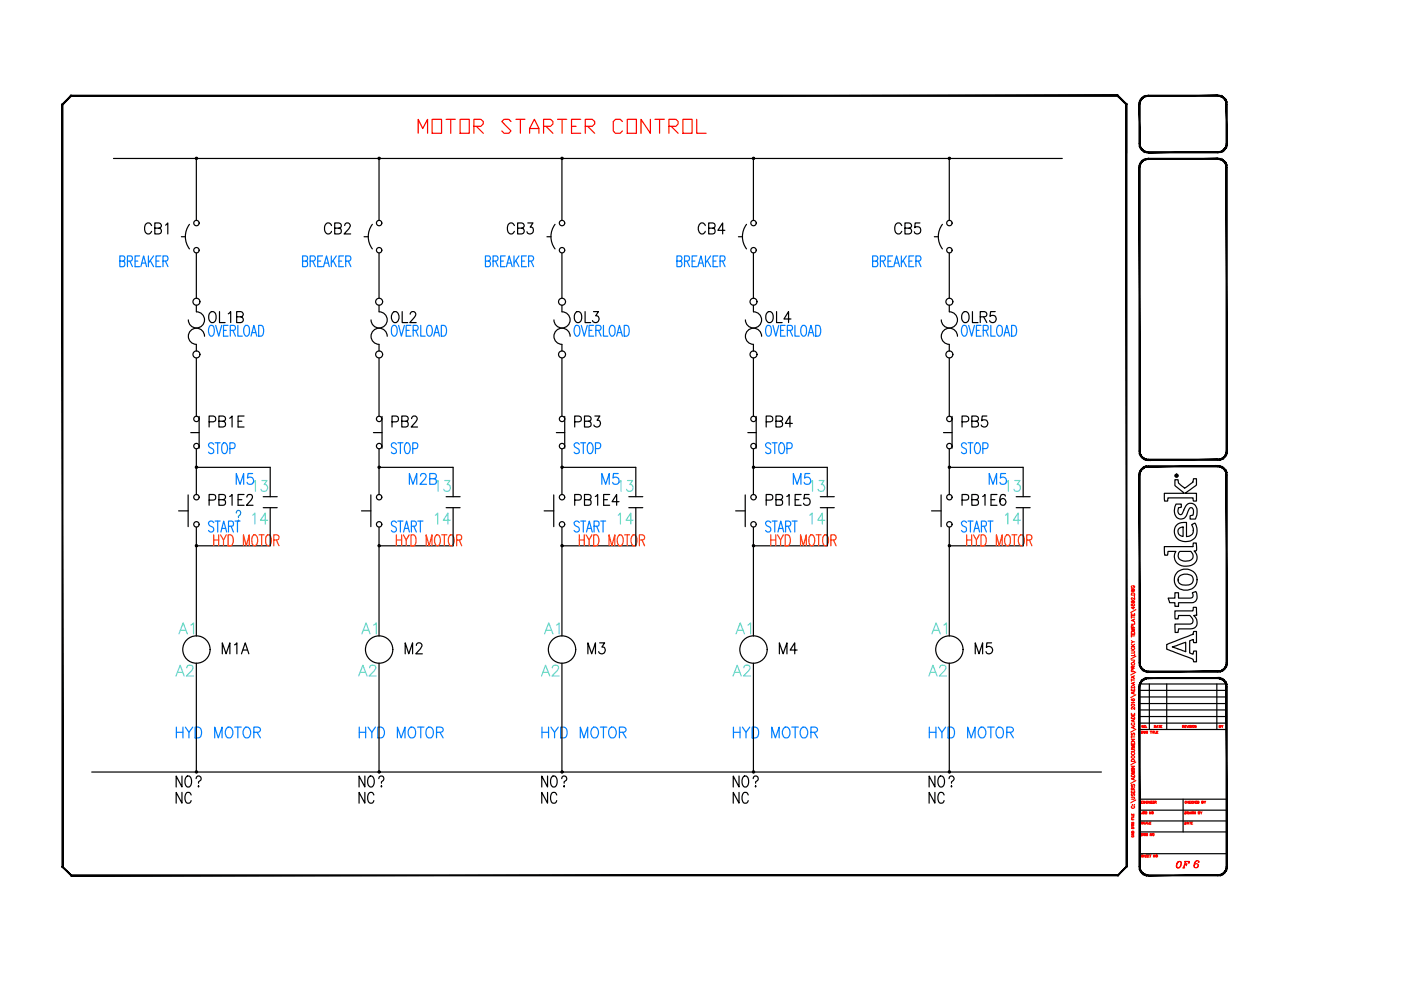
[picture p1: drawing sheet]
<svg xmlns="http://www.w3.org/2000/svg" width="297mm" height="210mm" viewBox="0 0 297 210" stroke-linecap="round" stroke-linejoin="round" font-family="sans-serif">
<!-- layer: TITLE -->
<g fill="#000" stroke="#000" stroke-width=".21">
<path d="M241.5 30.5h.2l-.1 .5zM241.7 30.5l-.1 .5 .2-.1zM241.6 31l.2-.1v.5zM241.8 30.9v.5l.1-.1zM241.8 31.4l.1-.1 .2 .5zM241.9 31.3l.2 .5 .1-.1zM242.1 31.8l.1-.1 .3 .5zM242.2 31.7l.3 .5 .1-.3zM242.6 31.9l.4 .4-.5-.1zM242.6 31.9l.4 .4v-.2zM243 32.1l.5 .3-.5-.1zM243 32.1l.5 .3v-.2z"/>
<path d="M241.5 22.1l.2 8.4v-8.4zM241.5 22.1l.2 8.4h-.2z"/>
<path d="M241.5 35.5l.2 60.2v-60.2zM241.5 35.5l.2 60.2h-.2z"/>
<path d="M243 20.3l.5-.1v.2zM243 20.3v.2l.5-.1zM242.5 20.4l.5-.1v.2zM242.5 20.4l.1 .2 .4-.1zM242.1 20.8l.4-.4 .1 .2zM242.1 20.8l.1 .1 .4-.3zM242.1 20.8l.1 .1-.4 .3zM241.8 21.2l.1 .1 .3-.4zM241.8 21.2l.1 .1-.3 .3zM241.6 21.6l.2 .1 .1-.4zM241.6 21.6l.2 .1-.3 .4zM241.8 21.7l-.3 .4h.2z"/>
<path d="M243 33.6h.5v.2zM243 33.6v.3l.5-.1zM242.5 33.8l.5-.2v.3zM242.5 33.8l.1 .2 .4-.1zM242.1 34.1l.4-.3 .1 .2zM242.1 34.1l.1 .2 .4-.3zM242.1 34.1l.1 .2-.4 .2zM241.8 34.5l.1 .2 .3-.4zM241.8 34.5l.1 .2-.3 .3zM241.6 35l.2 .1 .1-.4zM241.6 35l.2 .1-.3 .4zM241.8 35.1l-.3 .4h.2z"/>
<path d="M258.2 32.2l.5 .1-.5 .1zM258.2 32.2l.5 .1v-.2zM258.7 32.1l.5 .1-.5 .1zM258.7 32.1l.5 .1-.1-.3zM259.1 31.9l.5-.1-.4 .4zM259.1 31.9l.5-.1-.2-.1zM259.4 31.7l.5-.3-.3 .4zM259.7 31.3l-.3 .4 .5-.3zM259.7 31.3l.4-.3-.2 .4zM259.9 30.9l-.2 .4 .4-.3zM260.2 30.5l-.1 .5-.2-.1zM259.9 30.5v.4l.3-.4z"/>
<path d="M243.5 33.8h14.7v-.2zM243.5 33.6h14.7l-14.7 .2z"/>
<path d="M243.5 32.4h14.7v-.2zM243.5 32.2h14.7l-14.7 .2z"/>
<path d="M243.5 20.4h14.7v-.2zM243.5 20.2h14.7l-14.7 .2z"/>
<path d="M260.1 21.6l.1 .5h-.3zM259.9 21.7v.4l.2-.5zM259.9 21.2l.2 .4-.2 .1zM259.7 21.3l.2 .4v-.5zM259.6 20.8l.3 .4-.2 .1zM259.4 20.9l.3 .4-.1-.5zM259.2 20.4l.4 .4-.2 .1zM259.2 20.4l-.1 .2 .3 .3zM258.7 20.3l.5 .1-.1 .2zM258.7 20.3v.2l.4 .1zM258.2 20.2l.5 .1v.2zM258.2 20.2v.2l.5 .1z"/>
<path d="M260.1 35l.1 .5h-.3zM259.9 35.1v.4l.2-.5zM259.9 34.5l.2 .5-.2 .1zM259.7 34.7l.2 .4v-.6zM259.6 34.1l.3 .4-.2 .2zM259.4 34.3l.3 .4-.1-.6zM259.2 33.8l.4 .3-.2 .2zM259.2 33.8l-.1 .2 .3 .3zM258.7 33.6l.5 .2-.1 .2zM258.7 33.6v.3l.4 .1zM258.2 33.6h.5v.3zM258.2 33.6v.2l.5 .1z"/>
<path d="M259.9 22.1l.3 8.4v-8.4zM259.9 22.1l.3 8.4h-.3z"/>
<path d="M259.9 35.5l.3 60.2v-60.2zM259.9 35.5l.3 60.2h-.3z"/>
<path d="M241.5 95.7h.2l-.1 .5zM241.7 95.7l-.1 .5 .2-.1zM241.6 96.2l.2-.1v.5zM241.8 96.1v.5l.1-.1zM241.8 96.6l.1-.1 .2 .5zM241.9 96.5l.2 .5 .1-.1zM242.1 97l.1-.1 .3 .5zM242.2 96.9l.3 .5 .1-.3zM242.6 97.1l.4 .4-.5-.1zM242.6 97.1l.4 .4v-.2zM243 97.3l.5 .3-.5-.1zM243 97.3l.5 .3v-.2z"/>
<path d="M243 98.8l.5-.1v.3zM243 98.8v.2h.5zM242.5 99l.5-.2v.2zM242.5 99l.1 .2 .4-.2zM242.1 99.3l.4-.3 .1 .2zM242.1 99.3l.1 .2 .4-.3zM242.1 99.3l.1 .2-.4 .2zM241.8 99.7l.1 .2 .3-.4zM241.8 99.7l.1 .2-.3 .3zM241.6 100.2l.2 .1 .1-.4zM241.6 100.2l.2 .1-.3 .4zM241.8 100.3l-.3 .4h.2z"/>
<path d="M243.5 98.7v.3l14.7-.3zM243.5 99l14.7-.3v.3z"/>
<path d="M243.5 97.4v.2l14.7-.2zM243.5 97.6l14.7-.2v.2z"/>
<path d="M258.2 97.4l.5 .1-.5 .1zM258.2 97.4l.5 .1v-.2zM258.7 97.3l.5 .1-.5 .1zM258.7 97.3l.5 .1-.1-.3zM259.1 97.1l.5-.1-.4 .4zM259.1 97.1l.5-.1-.2-.1zM259.4 96.9l.5-.3-.3 .4zM259.7 96.5l-.3 .4 .5-.3zM259.7 96.5l.4-.3-.2 .4zM259.9 96.1l-.2 .4 .4-.3zM260.2 95.7l-.1 .5-.2-.1zM259.9 95.7v.4l.3-.4z"/>
<path d="M241.5 100.7l.2 39.8v-39.8zM241.5 100.7l.2 39.8h-.2z"/>
<path d="M260.1 100.2l.1 .5h-.3zM259.9 100.3v.4l.2-.5zM259.9 99.7l.2 .5-.2 .1zM259.7 99.9l.2 .4v-.6zM259.6 99.3l.3 .4-.2 .2zM259.6 99.3l-.2 .2 .3 .4zM259.2 99l.4 .3-.2 .2zM259.2 99l-.1 .2 .3 .3zM258.7 98.8l.5 .2-.1 .2zM258.7 98.8v.2l.4 .2zM258.2 98.7l.5 .1v.2zM258.2 98.7v.3h.5z"/>
<path d="M259.9 100.7l.3 39.8v-39.8zM259.9 100.7l.3 39.8h-.3z"/>
<path d="M241.5 140.5h.2l-.1 .5zM241.7 140.5l-.1 .5h.2zM241.6 141h.2v.5zM241.8 141v.5l.1-.1zM241.8 141.5l.1-.1 .2 .5zM241.9 141.4l.2 .5 .1-.1zM242.1 141.9l.1-.1 .3 .4zM242.2 141.8l.3 .4 .1-.1zM242.6 142.1l.4 .3-.5-.2zM242.6 142.1l.4 .3v-.2zM243 142.2l.5 .3-.5-.1zM243 142.2l.5 .3v-.2z"/>
<path d="M241.5 145.6l.2 38.2v-38.2zM241.5 145.6l.2 38.2h-.2z"/>
<path d="M243 143.7h.5v.2zM243 143.7v.3l.5-.1zM242.5 143.9l.5-.2v.3zM242.5 143.9l.1 .2 .4-.1zM242.1 144.2l.4-.3 .1 .2zM242.1 144.2l.1 .2 .4-.3zM242.1 144.2l.1 .2-.4 .2zM241.8 144.6l.1 .2 .3-.4zM241.8 144.6l.1 .2-.3 .3zM241.6 145.1l.2 .1 .1-.4zM241.6 145.1l.2 .1-.3 .4zM241.8 145.2l-.3 .4h.2z"/>
<path d="M243.5 143.7v.2l14.7-.2zM243.5 143.9l14.7-.2v.2z"/>
<path d="M243.5 142.3v.2l14.7-.2zM243.5 142.5l14.7-.2v.2z"/>
<path d="M258.2 142.3l.5 .1-.5 .1zM258.2 142.3l.5 .1v-.2zM258.7 142.2h.5l-.5 .2zM258.7 142.2h.5l-.1-.1zM259.1 142.1l.5-.2-.4 .3zM259.1 142.1l.5-.2-.2-.1zM259.4 141.8l.5-.3-.3 .4zM259.7 141.4l-.3 .4 .5-.3zM259.7 141.4l.4-.4-.2 .5zM259.9 141l-.2 .4 .4-.4zM260.2 140.5l-.1 .5h-.2zM259.9 140.5v.5l.3-.5z"/>
<path d="M260.1 145.1l.1 .5h-.3zM259.9 145.2v.4l.2-.5zM259.9 144.6l.2 .5-.2 .1zM259.7 144.8l.2 .4v-.6zM259.6 144.2l.3 .4-.2 .2zM259.6 144.2l-.2 .2 .3 .4zM259.2 143.9l.4 .3-.2 .2zM259.2 143.9l-.1 .2 .3 .3zM258.7 143.7l.5 .2-.1 .2zM258.7 143.7v.3l.4 .1zM258.2 143.7h.5v.3zM258.2 143.7v.2l.5 .1z"/>
<path d="M259.9 145.6l.3 38.2v-38.2zM259.9 145.6l.3 38.2h-.3z"/>
<path d="M238.7 22.2v161.5l.2 .1zM238.7 22.2l.2-.1v161.7zM237 20.4l1.7 1.8 .2-.1zM237 20.2l1.9 1.9-1.9-1.7zM15.1 20.4h221.9v-.2zM15 20.2h222l-221.9 .2zM15 20.2l-1.7 2 1.8-1.8zM15 20.2l-1.7 2-.2-.1zM13.1 22.1l.2 161.6v-161.5zM13.1 22.1l.2 161.6-.2 .1zM13.1 183.8l2 1.7-1.8-1.8zM13.1 183.8l2 1.7-.1 .2zM15.1 185.5l-.1 .2 222-.2zM15 185.7l222-.2v.2zM237 185.5v.2l1.7-2zM238.7 183.7l.2 .1-1.9 1.9z"/>
<path d="M241.5 183.8h.2l-.1 .5zM241.7 183.8l-.1 .5 .2-.1zM241.6 184.3l.2-.1v.5zM241.8 184.2v.5l.1-.1zM241.8 184.7l.1-.1 .2 .6zM241.9 184.6l.2 .6 .1-.2zM242.1 185.2l.1-.2 .3 .4zM242.2 185l.3 .4 .1-.2zM242.6 185.2l.4 .5-.5-.3zM242.6 185.2l.4 .5v-.3zM243 185.4l.5 .3h-.5zM243 185.4l.5 .3v-.2z"/>
<path d="M243.5 185.5v.2l14.7-.2zM243.5 185.7l14.7-.2v.2z"/>
<path d="M258.2 185.5l.5 .2h-.5zM258.2 185.5l.5 .2v-.3zM258.7 185.4h.5l-.5 .3zM258.7 185.4h.5l-.1-.2zM259.1 185.2h.5l-.4 .2zM259.1 185.2h.5l-.2-.2zM259.4 185l.5-.3-.3 .5zM259.7 184.6l-.3 .4 .5-.3zM259.7 184.6l.4-.3-.2 .4zM259.9 184.2l-.2 .4 .4-.3zM260.2 183.8l-.1 .5-.2-.1zM259.9 183.8v.4l.3-.4z"/>
</g>
<g fill="none" stroke="#000" stroke-width=".25">
<path d="M238.9 22.1v10.4M241.6 154.7h18.5M241.6 145h18.5M241.6 146.4h18.5M241.6 147.8h18.5M241.6 149.2h18.5M241.6 150.5h18.5M241.6 151.9h18.5M241.6 153.3h18.5M243.7 145v9.7M247.4 145v9.7M258 145v9.7"/>
<path d="M238.9 169.5v14.3M241.6 169.4h18.5M241.6 171.8h18.5M241.6 174.1h18.5M241.6 176.4h18.5M250.8 169.4v7M241.6 181h18.5"/>
</g>
<g fill="none" stroke="#f00" stroke-width=".25">
<path d="M239.9 139.9l.6 .1v.2l-.2 .1M239.9 138h.4l.3 .2-.1 .2-.6 .1M239.9 135.8l.3 .3-.3 .2M239.9 134.1v.4h.7v-.4M239.9 130.1v.4h.7v-.4M239.9 128.1v.3h.3a.24 .24 0 0 1 0-.3 .24 .24 0 0 1 .3 0 .24 .24 0 0 1-.1 .4M239.9 124.8l.7 .2-.7 .2 .7 .1-.7 .2M239.9 130.6v.5M239.9 134.6v.5M239.9 137.1h.7M239.9 136.6l.4 .5M239.9 134.8h.7"/>
<path d="M239.9 130.8h.7M240 125.8h.5l.1 .4h-.7zM240 137.2a.26 .26 0 0 0-.1 .3 .26 .26 0 0 0 .2 .2h.2a.26 .26 0 0 0 .3-.2 .26 .26 0 0 0-.2-.3M240 124.2a.26 .26 0 0 0-.1 .3 .26 .26 0 0 0 .2 .2h.2a.25 .25 0 0 0 .3-.3 .25 .25 0 0 0-.3-.2v.2M240.1 127.4a.23 .23 0 0 1 .2 .3 .23 .23 0 0 1-.3 .1l-.1-.2a.31 .31 0 0 1 .4-.2 .31 .31 0 0 1 .2 .4M240.2 133v-.3l-.3-.1v.4h.7M240.2 130.2v.3M240.2 134.2v.3M240.2 136.1h.4M240.3 128.6v.5l-.4-.3h.7M240.3 131.4v.3M240.5 126.4v.1"/>
<path d="M240.6 138.6v.4h-.7M240.6 133.3h-.7l.7 .3-.7 .2h.7M240.6 132v.4h-.7M240.6 131.3l-.7 .3 .7 .2M240.6 126.7v.5l-.6-.5-.1 .3 .1 .1M240.6 136.6l-.4 .3M240.8 139.1l-1.1 .6M240.8 129.3l-1.1 .6M239.9 158.9h.6l.1 .2-.1 .2h-.6M239.9 157.4v.4h.7v-.4M239.9 156.7h.7l-.7 .5h.7M239.9 151.2v.5h.7v-.5"/>
<path d="M239.9 146v.5h.7v-.5M239.9 156.2h.7M239.9 144v.4M239.9 156v.5M239.9 144.2h.7M240 155.4v.5l.3-.5 .3 .2-.1 .3M240 152a.37 .37 0 0 1 .4-.1 .37 .37 0 0 1 .2 .4h-.7zM240 148.2h-.1a.29 .29 0 0 0 .3 .4 .29 .29 0 0 0 .3-.4h-.3v.3l.1 .1M240 145.4a.37 .37 0 0 1 .4 0 .37 .37 0 0 1 .2 .4h-.7zM240 159.5a.26 .26 0 0 0-.1 .3 .26 .26 0 0 0 .2 .2h.2a.26 .26 0 0 0 .3-.2 .26 .26 0 0 0-.2-.3M240 153.3a.26 .26 0 0 0-.1 .3 .26 .26 0 0 0 .2 .2h.2a.26 .26 0 0 0 .3-.2 .26 .26 0 0 0-.2-.3M240.2 142.4v-.4h-.3v.4h.7"/>
<path d="M240.2 141.7v-.4h-.3v.4h.7M240.2 146.2v.3M240.2 151.4v.3M240.2 157.6v.2M240.3 143.4v.3M240.3 144.7v.4M240.3 146.8v.3M240.3 152.6v.4M240.3 154.1v.3M240.6 158.1h-.7l.7 .3-.7 .2h.7M240.6 154l-.7 .2 .7 .3M240.6 152.6l-.7 .2 .7 .3"/>
<path d="M240.6 150v.4l-.5-.4h-.2v.3l.1 .1M240.6 149h-.7l.1 .1M240.6 146.7l-.7 .2 .7 .3M240.6 144.6l-.7 .3 .7 .2M240.6 143.3l-.7 .3 .7 .2M240.6 141.2l-.4 .3M240.8 154.6l-1.1 .6M240.8 147.3l-1.1 .6M240.8 142.5l-1.1 .6M242 155.1h.3l-.1 .4h-.2zM242.4 153.8v.4l-.3-.4v.4M242.5 155.1l.1 .4 .1-.4 .1 .4 .1-.4"/>
<path d="M243.1 154.2h.1M243.3 155.1a.17 .17 0 0 0-.3 0 .17 .17 0 0 0 0 .3 .17 .17 0 0 0 .3-.1h-.1M243.9 155.1h.3M244 155.1v.4M244.3 155.1v.4M244.4 155.1h.3M244.6 155.1v.4M244.7 153.8a.22 .22 0 0 1 .3 .2 .22 .22 0 0 1-.3 .2zM244.8 155.1v.4h.3M245.2 154.2l.2-.4 .1 .4M245.2 155.3h.2M245.3 154.1h.2"/>
<path d="M245.5 155.1h-.3v.4h.3M245.7 153.8h.3M245.8 153.8v.4M246.1 154h.1M246.4 153.8h-.3v.4h.3M250.7 154h.3v-.2h-.3v.4M250.8 154l.2 .2M251.2 154h.1M251.4 153.8h-.2v.4h.2M251.6 153.8l.2 .4 .1-.4M252 153.8v.4M252.5 153.9h-.3l.3 .2-.1 .1h-.2"/>
<path d="M252.6 153.8v.4M253.6 153.8v.4l-.3-.4v.4M239.9 169h.6l.1 .2-.1 .2h-.6M239.9 167.7v.4h.7v-.4M239.9 162.5h.7l-.7 .4h.7M239.9 163.2h.7M239.9 175.5l.4-.1 .1 .3h-.5zM239.9 174.8l.5 .1-.5 .1 .5 .1-.5 .1M239.9 173.5v.3h.5M239.9 172.6v.2h.5v-.2M239.9 173.4h.5M240 176.3h.3l.1 .3h-.5z"/>
<path d="M240 168.3v.4l.3-.4 .3 .1-.1 .3M240 166.3v.5l.3-.5 .2 .1v.4M240 164.2h.5l.1 .5h-.7zM240 161.1a.37 .37 0 0 1 .4-.1 .37 .37 0 0 1 .2 .4h-.7zM240 177.2l-.1 .2 .2 .1 .3-.1-.1-.2M240 174.4h-.1l.1 .3 .4-.1-.1-.2h-.1M240 170.9a.26 .26 0 0 0-.1 .3 .26 .26 0 0 0 .2 .2 .3 .3 0 0 0 .4-.1 .3 .3 0 0 0 0-.4h-.1M240.1 170.6h.1M240.1 172.7v.1M240.1 173.6v.2M240.2 167.5v-.4l-.3-.1v.5h.7M240.2 167.8v.3"/>
<path d="M240.2 176.7v.2M240.3 165v.3M240.4 176.7l-.5 .2 .5 .1M240.4 173v.2h-.5M240.5 170.6h.1M240.6 164.8l-.7 .3 .7 .3M240.6 163.4h-.7l.7 .3-.7 .2h.7M240.6 167l-.4 .2M240.8 169.6l-1.1 .6M240.8 165.5l-1.1 .6M240.8 161.6l-1.1 .6M242 176.7l.3 .1-.1 .4h-.2z"/>
<path d="M242 170.1h.2M242.2 172.1v.4l-.2-.1M242.3 169.9h-.3v.4h.3M242.3 174.3h-.3l.3 .2-.1 .2h-.2M242.5 176.7l.1 .5 .1-.5 .1 .5 .1-.5M242.7 169.9v.4l-.3-.4v.4M242.8 174.4a.18 .18 0 0 0-.3 0 .18 .18 0 0 0 0 .2 .18 .18 0 0 0 .3 0M242.8 172.3h.3v-.1l-.3-.1v.5l.3-.1-.1-.2M242.9 174.7l.2-.4 .2 .4M243 174.6h.2M243.2 170l-.2-.1-.1 .1 .1 .3h.2l-.1-.1M243.3 176.8a.18 .18 0 0 0-.2 0 .18 .18 0 0 0 0 .3 .18 .18 0 0 0 .2 0l-.1-.1"/>
<path d="M243.3 169.9v.4M243.4 174.3v.4h.2M243.8 174.5h.1M243.9 169.9v.4l-.3-.4v.4M244 172.1v.5l-.3-.5v.5M244 174.3h-.2v.4h.2M244 170.1h.2M244.2 176.7v.5l-.3-.5v.5M244.3 169.9h-.3v.4h.3M244.4 170.1h.2M244.7 169.9h-.3v.4h.3M244.9 170.1l.3-.1-.3-.1v.4"/>
<path d="M245 170.1l.2 .2M251.2 172.1l.3 .1-.1 .4h-.2zM251.2 174.3l.3 .1-.1 .3h-.2zM251.6 170l-.3-.1-.1 .1 .1 .3 .3-.1M251.7 172.3h.3v-.1l-.3-.1v.5M251.7 174.7l.2-.4 .1 .4M251.7 169.9v.4M251.7 170.1h.3M251.8 174.6h.2M251.9 172.3l.1 .3M252 169.9v.4M252.2 172.6l.1-.5 .2 .5"/>
<path d="M252.2 170.1h.2M252.2 174.3h.3M252.2 172.4h.2M252.3 174.3v.4M252.4 169.9h-.2v.4h.2M252.6 174.5h.1M252.6 172.1l.1 .5 .2-.5 .1 .5 .1-.5M252.9 174.3h-.3v.4h.3M252.9 170l-.2-.1-.1 .1 .1 .3 .2-.1M253 169.9v.4M253.2 170.1l.2 .2M253.4 169.9l-.4 .3"/>
<path d="M253.5 172.1v.5l-.3-.5v.5M253.5 170.1h.2M253.8 169.9h-.3v.4h.3M253.9 169.9l.3 .1-.1 .3h-.2zM254.1 172.3h.3v-.1l-.3-.1v.5l.3-.1-.1-.2M254.5 172.1l.2 .2 .2-.2M254.7 172.3v.3M254.8 170.1h.3v-.2h-.3v.4h.3l-.1-.2M255.3 169.9l.2 .2 .1-.2M255.5 170.1v.2M242.3 181.3h-.3l.3 .3-.1 .1-.2-.1M242.5 181.3v.4"/>
<path d="M242.5 181.5h.3M242.8 181.3v.4M242.9 181.5h.2M243.2 181.3h-.3v.4h.3M243.3 181.5h.2M243.6 181.3h-.3v.4h.3M243.8 181.3h.3M243.9 181.3v.4M244.9 181.3v.4l-.3-.4v.4"/>
<circle cx="240.2" cy="140.7" r=".31"/>
<circle cx="240.2" cy="149.5" r=".31"/>
<circle cx="242.8" cy="154" r=".21"/>
<circle cx="253" cy="154" r=".2"/>
<circle cx="240.2" cy="160.5" r=".31"/>
<circle cx="242.5" cy="172.3" r=".2"/>
<circle cx="244.4" cy="172.3" r=".21"/>
<circle cx="244.5" cy="176.9" r=".21"/>
<circle cx="245.2" cy="181.5" r=".21"/>
</g>
<!-- layer: 0 -->
<path d="M246.9 115.9h6l.1-.8h.6l.1 1.6-.5 .1a1.8 1.8 0 0 1 .5 2 1.8 1.8 0 0 1-1.7 1.2 2.22 2.22 0 0 1-3-2.4l.3-.7h-1.6l-.2 .8h-.6zM249.1 101.7h.7a2.05 2.05 0 0 0 1.3 1.8l1.8-1.3 .1-.7h.7v1.4l-2.4 1.6 2.4 .1v1.6h-.7v-.6h-5.4l-.1 .6h-.6v-1.6h4.2l-2-1.7zM249.3 106.9h1.2v.7h-.6a.95 .95 0 0 0 .5 1.5l.9-1.5a1.35 1.35 0 0 1 1.7-.8 1.35 1.35 0 0 1 .8 1.7v.7l-.3 .8h-1.2a.51 .51 0 0 1 0-.6 .51 .51 0 0 1 .6-.2 1 1 0 0 0-.5-1.6l-.2 .2-.3 .7a1.5 1.5 0 0 1-1.9 1.5 2.16 2.16 0 0 1-.7-3.1zM249.4 111.4a2.29 2.29 0 0 1 2.2-.6v2.9a1.32 1.32 0 0 0 1.3-.6 1.32 1.32 0 0 0 0-1.4l-.2-.5 .6-.3a2.41 2.41 0 0 1-1.2 3.9 2.41 2.41 0 0 1-3.1-2.6zM250 112l.8-.3v2a1.04 1.04 0 0 1-.9-.5 1.04 1.04 0 0 1 .1-1.2zM250 117l.2-.1h1.7a1 1 0 0 1 1.1 .9 1 1 0 0 1-.9 1.1 1.72 1.72 0 0 1-2.3-1zM247.4 136.6l5.6-2.1 .1-.6h.6v2.4h-.6l-.1-.7-.8 .3v2.6l.8 .2 .1-.7h.6v2.3h-.6l-.1-.5-5.6-2.1zM247.7 126.8h1.4v-1.1h.8v1.1h1.2a2.18 2.18 0 0 0 1.8-.3l-.1-.8 .7-.3a1.44 1.44 0 0 1 .2 1.7 1.44 1.44 0 0 1-1.6 .7h-2.2v.8h-.8v-.8h-1.1zM248.6 137.1l2.8-.9v2zM249.1 129.5h3.8l.1-.7h.6l.1 1.6-.6 .1a1.51 1.51 0 0 1 .7 1.7 1.51 1.51 0 0 1-1.4 1.1h-2.5l-.1 .8h-.7v-1.8h2.8a.83 .83 0 0 0 1-.4 .83 .83 0 0 0-.3-1.1l-.3-.3h-2.4l-.1 .7h-.7zM249.7 121.2a2.44 2.44 0 0 1 3-.1 2.44 2.44 0 0 1 .9 2.8 2.48 2.48 0 0 1-2.7 1.2 2.48 2.48 0 0 1-1.9-2.2 2.19 2.19 0 0 1 .7-1.7zM250 122.2a2.12 2.12 0 0 1 2.9 .2 1.22 1.22 0 0 1-.2 1.3 1.22 1.22 0 0 1-1.3 .4 1.2 1.2 0 0 1-1.4-.5 1.2 1.2 0 0 1 0-1.4z" fill="none" stroke="#000" stroke-width=".25"/>
<!-- layer: LAYER_1 -->
<g fill="none" stroke="#000" stroke-width=".25">
<path d="M249.3 100.8l.3-.1-.2 .2 .2 .1h-.3zM249.4 100.8v.1z"/>
<circle cx="249.4" cy="100.9" r=".29"/>
<circle cx="249.5" cy="100.8" r=".32"/>
</g>
<!-- layer: WIRES -->
<g fill="none" stroke="#000" stroke-width=".25">
<path d="M24.1 33.6h201.1M41.6 33.6v13.2M80.4 33.6v13.2M119.1 33.6v13.2M159.7 33.6v13.2M201.3 33.6v13.2M41.6 53.7v9.5M80.4 53.7v9.5M119.1 53.7v9.5M159.7 53.7v9.5M201.3 53.7v9.5M41.6 75.9v12.4"/>
<path d="M80.4 75.9v12.4M119.1 75.9v12.4M159.7 75.9v12.4M201.3 75.9v12.4M41.6 95.2v9.7M41.6 99.1h15.7M80.4 99.1h15.7M80.4 95.2v9.7M119.1 99.1h15.7M119.1 95.2v9.7M159.7 99.1h15.7M159.7 95.2v9.7"/>
<path d="M201.3 99.1h15.6M201.3 95.2v9.7M41.6 111.8v23.1M57.3 107.6v8.1h-15.7M80.4 111.8v23.1M96.1 107.6v8.1h-15.7M119.1 111.8v23.1M134.8 107.6v8.1h-15.7M159.7 111.8v23.1M175.4 107.6v8.1h-15.7M201.3 111.8v23.1M216.9 107.6v8.1h-15.6"/>
<path d="M41.6 140.6v23.1M80.4 140.6v23.1M119.1 140.6v23.1M159.7 140.6v23.1M201.3 140.6v23.1M19.4 163.7h214.1"/>
</g>
<!-- layer: SYMS -->
<g fill="none" stroke="#000" stroke-width=".25">
<path d="M38.5 50.2h.8M40.2 47.6a4.3 4.3 0 0 0 0 5.2M77.2 50.2h.9M78.9 47.6a4.3 4.3 0 0 0 0 5.2M116 50.2h.8M117.7 47.6a4.3 4.3 0 0 0 0 5.2M156.6 50.2h.8M158.3 47.6a4.3 4.3 0 0 0 0 5.2M198.1 50.2h.8M199.8 47.6a4.3 4.3 0 0 0 0 5.2M41.6 73.1v1.4M41.6 66.1a1.71 1.71 0 0 1 1.8 1.7 1.71 1.71 0 0 1-1.8 1.7 1.71 1.71 0 0 1-1.7-1.7"/>
<path d="M43.4 71.3a1.71 1.71 0 0 0-1.8-1.7 1.71 1.71 0 0 0-1.7 1.7 1.71 1.71 0 0 0 1.7 1.7M80.4 73.1v1.4M80.4 66.1a1.71 1.71 0 0 1 1.7 1.7 1.71 1.71 0 0 1-1.7 1.7 1.71 1.71 0 0 1-1.7-1.7M82.1 71.3a1.71 1.71 0 0 0-1.7-1.7 1.71 1.71 0 0 0-1.7 1.7 1.71 1.71 0 0 0 1.7 1.7M119.1 73.1v1.4M119.2 66.1a1.71 1.71 0 0 1 1.7 1.7 1.71 1.71 0 0 1-1.7 1.7 1.71 1.71 0 0 1-1.8-1.7M120.9 71.3a1.71 1.71 0 0 0-1.7-1.7 1.71 1.71 0 0 0-1.8 1.7 1.71 1.71 0 0 0 1.8 1.7M159.7 73.1v1.4M159.8 66.1a1.71 1.71 0 0 1 1.7 1.7 1.71 1.71 0 0 1-1.7 1.7 1.71 1.71 0 0 1-1.8-1.7M161.5 71.3a1.71 1.71 0 0 0-1.7-1.7 1.71 1.71 0 0 0-1.8 1.7 1.71 1.71 0 0 0 1.8 1.7M201.3 73.1v1.4M201.3 66.1a1.71 1.71 0 0 1 1.7 1.7 1.71 1.71 0 0 1-1.7 1.7 1.71 1.71 0 0 1-1.7-1.7"/>
<path d="M203 71.3a1.71 1.71 0 0 0-1.7-1.7 1.71 1.71 0 0 0-1.7 1.7 1.71 1.71 0 0 0 1.7 1.7M40.4 91.7h1.8M42.2 88.3v6.7M79.2 91.7h1.8M81 88.3v6.7M118 91.7h1.7M119.7 88.3v6.7M158.6 91.7h1.7M160.3 88.3v6.7M200 91.7h1.9M201.9 88.3v6.7M37.9 108.3h2"/>
<path d="M39.9 104.9v6.8M76.6 108.3h2M78.6 104.9v6.8M115.4 108.3h2M117.4 104.9v6.8M156 108.3h2M158 104.9v6.8M197.5 108.3h2M199.5 104.9v6.8"/>
<circle cx="41.6" cy="33.6" r=".23"/>
<circle cx="41.6" cy="33.6" r=".15"/>
<circle cx="41.6" cy="33.6" r=".06"/>
<circle cx="80.4" cy="33.6" r=".23"/>
<circle cx="80.4" cy="33.6" r=".15"/>
<circle cx="80.4" cy="33.6" r=".06"/>
<circle cx="119.2" cy="33.6" r=".23"/>
<circle cx="119.2" cy="33.6" r=".15"/>
<circle cx="119.2" cy="33.6" r=".06"/>
<circle cx="159.8" cy="33.6" r=".23"/>
<circle cx="159.8" cy="33.6" r=".15"/>
<circle cx="159.8" cy="33.6" r=".06"/>
<circle cx="201.3" cy="33.6" r=".23"/>
<circle cx="201.3" cy="33.6" r=".15"/>
<circle cx="201.3" cy="33.6" r=".06"/>
<circle cx="41.6" cy="47.3" r=".57"/>
<circle cx="41.6" cy="53.1" r=".57"/>
<circle cx="80.4" cy="47.3" r=".57"/>
<circle cx="80.4" cy="53.1" r=".57"/>
<circle cx="119.2" cy="47.3" r=".57"/>
<circle cx="119.2" cy="53.1" r=".57"/>
<circle cx="159.8" cy="47.3" r=".57"/>
<circle cx="159.8" cy="53.1" r=".57"/>
<circle cx="201.3" cy="47.3" r=".57"/>
<circle cx="201.3" cy="53.1" r=".57"/>
<circle cx="41.6" cy="75.1" r=".74"/>
<circle cx="41.6" cy="64" r=".74"/>
<circle cx="80.4" cy="75.1" r=".74"/>
<circle cx="80.4" cy="64" r=".74"/>
<circle cx="119.2" cy="64" r=".74"/>
<circle cx="119.2" cy="75.1" r=".74"/>
<circle cx="159.8" cy="75.1" r=".74"/>
<circle cx="159.8" cy="64" r=".74"/>
<circle cx="201.3" cy="64" r=".74"/>
<circle cx="201.3" cy="75.1" r=".74"/>
<circle cx="41.6" cy="94.6" r=".57"/>
<circle cx="41.6" cy="88.8" r=".57"/>
<circle cx="41.6" cy="99.1" r=".23"/>
<circle cx="80.4" cy="88.8" r=".57"/>
<circle cx="80.4" cy="94.6" r=".57"/>
<circle cx="80.4" cy="99.1" r=".23"/>
<circle cx="119.2" cy="88.8" r=".57"/>
<circle cx="119.2" cy="94.6" r=".57"/>
<circle cx="119.2" cy="99.1" r=".23"/>
<circle cx="159.8" cy="94.6" r=".57"/>
<circle cx="159.8" cy="88.8" r=".57"/>
<circle cx="159.8" cy="99.1" r=".23"/>
<circle cx="201.3" cy="88.8" r=".57"/>
<circle cx="201.3" cy="99.1" r=".23"/>
<circle cx="41.6" cy="105.4" r=".57"/>
<circle cx="41.6" cy="111.2" r=".57"/>
<circle cx="41.6" cy="115.7" r=".23"/>
<circle cx="41.6" cy="115.7" r=".15"/>
<circle cx="41.6" cy="115.7" r=".06"/>
<circle cx="80.4" cy="105.4" r=".57"/>
<circle cx="80.4" cy="111.2" r=".57"/>
<circle cx="80.4" cy="115.7" r=".23"/>
<circle cx="80.4" cy="115.7" r=".15"/>
<circle cx="80.4" cy="115.7" r=".06"/>
<circle cx="119.2" cy="105.4" r=".57"/>
<circle cx="119.2" cy="111.2" r=".57"/>
<circle cx="119.2" cy="115.7" r=".23"/>
<circle cx="119.2" cy="115.7" r=".15"/>
<circle cx="119.2" cy="115.7" r=".06"/>
<circle cx="159.8" cy="105.4" r=".57"/>
<circle cx="159.8" cy="111.2" r=".57"/>
<circle cx="159.8" cy="115.7" r=".23"/>
<circle cx="159.8" cy="115.7" r=".15"/>
<circle cx="159.8" cy="115.7" r=".06"/>
<circle cx="201.3" cy="111.2" r=".57"/>
<circle cx="201.3" cy="105.4" r=".57"/>
<circle cx="201.3" cy="115.7" r=".23"/>
<circle cx="201.3" cy="115.7" r=".15"/>
<circle cx="201.3" cy="115.7" r=".06"/>
<circle cx="41.6" cy="137.7" r="2.9"/>
<circle cx="80.4" cy="137.7" r="2.9"/>
<circle cx="119.2" cy="137.7" r="2.9"/>
<circle cx="159.8" cy="137.7" r="2.9"/>
<circle cx="201.3" cy="137.7" r="2.9"/>
</g>
<!-- layer: DESC -->
<g fill="none" stroke="#007fff" stroke-width=".25">
<path d="M25.4 55.4l.9-.2 .2-.3-.2-.6h-.9v2.2h.7a.64 .64 0 0 0 .4-.5 .64 .64 0 0 0-.4-.6M27 55.4l1-.2 .1-.3-.1-.6h-1v2.2M27.5 55.4l.6 1.1M28.6 55.4h.6M29.6 54.3h-1v2.2h1M29.9 56.5l.6-2.2 .6 2.2M30.1 55.8h.8M31.5 54.3v2.2M31.8 55.2l.8 1.3M32.6 54.3l-1.1 1.5M33.1 55.4h.6M34.1 54.3h-1v2.2h1"/>
<path d="M34.6 55.4l.9-.2 .1-.3-.1-.6h-.9v2.2M35.1 55.4l.5 1.1M64.1 55.4h.7a.58 .58 0 0 0 .4-.6 .58 .58 0 0 0-.4-.5h-.7v2.2h.7l.4-.2v-.7l-.4-.2M65.8 55.4l.9-.2 .2-.3-.2-.6h-.9v2.2M66.3 55.4l.6 1.1M67.4 55.4h.6M68.4 54.3h-1v2.2h1M68.6 56.5l.6-2.2 .6 2.2M68.8 55.8h.8M70.2 54.3v2.2M70.6 55.2l.7 1.3M71.3 54.3l-1.1 1.5"/>
<path d="M71.9 55.4h.5M72.8 54.3h-.9v2.2h.9M73.3 55.4l.9-.2 .2-.3-.2-.6h-.9v2.2M73.8 55.4l.6 1.1M102.9 55.4l.9-.2 .2-.3-.2-.6h-.9v2.2h.7a.64 .64 0 0 0 .4-.5 .64 .64 0 0 0-.4-.6M104.5 55.4l.9-.2 .2-.3-.2-.6h-.9v2.2M105 55.4l.6 1.1M106.1 55.4h.6M107.1 54.3h-1v2.2h1M107.4 56.5l.6-2.2 .6 2.2M107.6 55.8h.8M109 54.3v2.2"/>
<path d="M109.4 55.2l.6 1.3M110 54.3l-1 1.5M110.6 55.4h.6M111.6 54.3h-1v2.2h1M112.1 55.4l.9-.2 .1-.3-.1-.6h-.9v2.2M112.6 55.4l.5 1.1M143.5 55.4l.9-.2 .2-.3-.2-.6h-.9v2.2h.7a.64 .64 0 0 0 .4-.5 .64 .64 0 0 0-.4-.6M145.1 55.4l1-.2 .1-.3-.1-.6h-1v2.2M145.6 55.4l.6 1.1M146.7 55.4h.6M147.8 54.3h-1.1v2.2h1.1M148 56.5l.6-2.2 .6 2.2"/>
<path d="M148.2 55.8h.8M149.6 54.3v2.2M150 55.2l.7 1.3M150.7 54.3l-1.1 1.5M151.2 55.4h.6M152.2 54.3h-1v2.2h1M152.7 55.4l.9-.2 .1-.3-.1-.6h-.9v2.2M153.2 55.4l.5 1.1M185 55.4l.9-.2 .2-.3-.2-.6h-.9v2.2h.7a.64 .64 0 0 0 .4-.5 .64 .64 0 0 0-.4-.6M186.7 55.4l.9-.2 .1-.3-.1-.6h-.9v2.2M187.2 55.4l.5 1.1M188.3 55.4h.6"/>
<path d="M189.2 54.3h-.9v2.2h.9M189.5 56.5l.6-2.2 .6 2.2M189.7 55.8h.8M191.1 54.3v2.2M191.5 55.2l.7 1.3M192.2 54.3l-1.1 1.5M192.7 55.4h.7M193.7 54.3h-1v2.2h1M194.2 55.4l.9-.2 .2-.3-.2-.6h-.9v2.2M194.7 55.4l.6 1.1M53.2 71.3l.6-2.3 .7 2.3M54.8 69h.6a1.48 1.48 0 0 1 0 2.3h-.6z"/>
<path d="M90.7 69.1l.2-.1a.98 .98 0 0 1 .8 1.4l-.1 .3a.53 .53 0 0 1-.5 .6 .53 .53 0 0 1-.6-.6l-.1-.9zM92 71.3l.6-2.3 .6 2.3M92.2 70.5h.8M93.6 69h.5a1.41 1.41 0 0 1 0 2.3h-.5zM129.5 69.1a.63 .63 0 0 1 .7 .1 .63 .63 0 0 1 .2 .6 1.32 1.32 0 0 1-.5 1.5 1.04 1.04 0 0 1-.7-1.5zM130.7 71.3l.6-2.3 .7 2.3M131 70.5h.7M132.3 69h.6a1.48 1.48 0 0 1 0 2.3h-.6zM170.1 69.1l.1-.1a.67 .67 0 0 1 .8 .8 1.42 1.42 0 0 1-.4 1.5 1.03 1.03 0 0 1-.8-1.5zM171.3 71.3l.6-2.3 .7 2.3M171.5 70.5h.8M172.9 69h.6a1.48 1.48 0 0 1 0 2.3h-.6z"/>
<path d="M212.9 71.3l.6-2.3 .6 2.3M214.5 69h.5a1.43 1.43 0 0 1 .4 1.9l-.4 .4h-.5zM45.3 110.8a.6 .6 0 0 0-.5-.3 .6 .6 0 0 0-.6 .3l.2 .6 .7 .4a.59 .59 0 0 1 0 .9 .59 .59 0 0 1-.9-.2M45.6 110.5h1.1M46.2 110.5v2.3M46.8 112.8l.6-2.3 .7 2.3M47 112h.9M48.4 111.6h.7a.58 .58 0 0 0 .4-.6 .58 .58 0 0 0-.4-.5h-.7v2.3M49 111.6l.5 1.2M49.8 110.5h1.1M50.3 110.5v2.3M84 110.8a.56 .56 0 0 0-.9-.2 .56 .56 0 0 0 .2 .9l.6 .3a.63 .63 0 0 1-.2 1l-.6-.1-.1-.2"/>
<path d="M84.3 110.5h1.1M84.9 110.5v2.3M85.6 112.8l.6-2.3 .6 2.3M85.8 112h.8M87.2 111.6l.9-.1 .2-.3-.2-.6-.9-.1v2.3M87.7 111.6l.6 1.2M88.6 110.5h1.1M89.1 110.5v2.3M122.8 110.8a.56 .56 0 0 0-.9-.2 .56 .56 0 0 0 .1 .9l.7 .3a.59 .59 0 0 1-.1 .9 .59 .59 0 0 1-.9-.2M123.1 110.5h1.1M123.7 110.5v2.3M124.3 112.8l.6-2.3 .7 2.3"/>
<path d="M124.6 112h.7M126 111.6h.6a.58 .58 0 0 0 .4-.6 .58 .58 0 0 0-.4-.5h-.6v2.3M126.5 111.6l.5 1.2M127.4 110.5h1M127.9 110.5v2.3M163.4 110.8a.6 .6 0 0 0-.5-.3 .6 .6 0 0 0-.6 .3l.2 .6 .8 .4a.59 .59 0 0 1-.1 .9 .59 .59 0 0 1-.9-.2M163.7 110.5h1.1M164.3 110.5v2.3M164.9 112.8l.6-2.3 .7 2.3M165.2 112h.8M166.6 111.6h.6a.56 .56 0 0 0 .5-.6 .56 .56 0 0 0-.5-.5h-.6v2.3M167.1 111.6l.6 1.2"/>
<path d="M168 110.5h1M168.5 110.5v2.3M204.9 110.8a.55 .55 0 0 0-.9-.2 .55 .55 0 0 0 .1 .9l.8 .4a.59 .59 0 0 1-.1 .7 .59 .59 0 0 1-.6 .2l-.4-.3M205.2 110.5h1.1M205.8 110.5v2.3M206.5 112.8l.6-2.3 .6 2.3M206.7 112h.7M208.1 111.6h.7a.58 .58 0 0 0 .4-.6 .58 .58 0 0 0-.4-.5h-.7v2.3M208.6 111.6l.5 1.2M209.5 110.5h1M210 110.5v2.3"/>
</g>
<!-- layer: DESCCHILD -->
<g fill="none" stroke="#ff3f00" stroke-width=".25">
<path d="M45.3 113.4v2.3M45.3 114.5h1.1M46.4 113.4v2.3M46.8 113.4l.6 1.1v1.2M48 113.4l-.6 1.1M48.4 113.4h.5a1.46 1.46 0 0 1 0 2.3h-.5zM51.6 115.7v-2.3l.6 2.3 .6-2.3v2.3M53.7 113.5l.1-.1a1.03 1.03 0 0 1 .8 1.4l-.1 .4a.55 .55 0 0 1-.8 .4 1.86 1.86 0 0 1 0-2.1zM55.5 113.4v2.3M56.6 113.5l.1-.1a1.03 1.03 0 0 1 .8 1.4v.4a.55 .55 0 0 1-.9 .4 1.86 1.86 0 0 1 0-2.1zM58.1 114.5l.9-.1 .2-.3-.1-.5-.3-.2h-.7v2.3M58.6 114.5l.6 1.2"/>
<path d="M84 114.5h1.1M84 113.4v2.3M85.1 113.4v2.3M85.5 113.4l.6 1.1v1.2M86.8 113.4l-.7 1.1M87.1 113.4h.6a1.54 1.54 0 0 1 0 2.3h-.6zM90.4 115.7v-2.3l.6 2.3 .6-2.3v2.3M92.4 113.5l.2-.1a1.04 1.04 0 0 1 .8 1.4l-.1 .4a.53 .53 0 0 1-.6 .5 .53 .53 0 0 1-.5-.5l-.1-.9zM94.2 113.4v2.3M95.3 113.5l.2-.1a1.04 1.04 0 0 1 .8 1.4l-.1 .4a.53 .53 0 0 1-.5 .5 .53 .53 0 0 1-.6-.5v-.9zM96.8 114.5l1-.1 .1-.3-.1-.6-1-.1v2.3M97.4 114.5l.5 1.2"/>
<path d="M122.8 114.5h1.1M122.8 113.4v2.3M123.9 113.4v2.3M124.3 113.4l.6 1.1v1.2M125.5 113.4l-.6 1.1M125.9 113.4h.5a1.46 1.46 0 0 1 0 2.3h-.5zM129.1 115.7v-2.3l.6 2.3 .7-2.3v2.3M131.2 113.5l.1-.1a1.03 1.03 0 0 1 .8 1.4v.4a.55 .55 0 0 1-.9 .4l-.3-.8 .1-.9zM133 113.4v2.3M134.1 113.5l.2-.1a1.03 1.03 0 0 1 .8 1.4l-.1 .4a.55 .55 0 0 1-.9 .4l-.3-.8 .1-.9zM135.6 114.5l.9-.1 .2-.3-.1-.5-.3-.2h-.7v2.3M136.1 114.5l.6 1.2"/>
<path d="M163.4 114.5h1.1M163.4 113.4v2.3M164.5 113.4v2.3M164.9 113.4l.6 1.1v1.2M166.1 113.4l-.6 1.1M166.5 113.4h.5a1.46 1.46 0 0 1 0 2.3h-.5zM169.7 115.7v-2.3l.6 2.3 .7-2.3v2.3M171.8 113.5l.1-.1a1.03 1.03 0 0 1 .8 1.4l-.1 .4a.55 .55 0 0 1-.8 .4 1.86 1.86 0 0 1 0-2.1zM173.6 113.4v2.3M174.7 113.5l.2-.1a1.03 1.03 0 0 1 .8 1.4l-.1 .4a.55 .55 0 0 1-.9 .4 1.86 1.86 0 0 1 0-2.1zM176.2 114.5l.9-.1 .2-.3-.1-.5-.3-.2h-.7v2.3M176.7 114.5l.6 1.2"/>
<path d="M204.9 114.5h1.1M204.9 113.4v2.3M206 113.4v2.3M206.4 113.4l.6 1.1v1.2M207.6 113.4l-.6 1.1M208 113.4h.5a1.46 1.46 0 0 1 0 2.3h-.5zM211.3 115.7v-2.3l.6 2.3 .6-2.3v2.3M213.3 113.5l.2-.1a.73 .73 0 0 1 .7 .9 1.42 1.42 0 0 1-.4 1.4 1.03 1.03 0 0 1-.8-1.4zM215.1 113.4v2.3M216.3 113.5l.1-.1a1.03 1.03 0 0 1 .8 1.4l-.1 .4a.55 .55 0 0 1-.8 .4l-.4-.8 .1-.9zM217.7 114.5l.9-.1 .2-.3-.1-.5-.3-.2h-.7v2.3M218.2 114.5l.6 1.2"/>
</g>
<!-- layer: TAGS -->
<path d="M127.6 102.7v-2.3l.8 2.3 .8-2.3v2.3M168.2 102.7v-2.3l.8 2.3 .8-2.3v2.3M209.7 102.7v-2.3l.8 2.3 .8-2.3v2.3" fill="none" stroke="#007fff" stroke-width=".25"/>
<text font-size="6.6" fill="#f00" x="87.5" y="29.6">MOTOR STARTER CONTROL</text>
<g font-size="5.7">
<text x="29.3" y="50.8">CB1</text>
<text x="67.7" y="50.8">CB2</text>
<text x="106.2" y="50.8">CB3</text>
<text x="146.8" y="50.8">CB4</text>
<text x="188.4" y="50.8">CB5</text>
</g>
<g font-size="5.7" fill="#007fff">
<text x="49" y="104.1">M5</text>
<text x="52.6" y="105.5">13</text>
<text x="85.7" y="104.1">M2B</text>
<text x="91.4" y="105.5">13</text>
<text x="129.8" y="105.5">13</text>
<text x="170.4" y="105.5">13</text>
<text x="212" y="105.5">13</text>
<text x="36.3" y="157.7">HYD MOTOR</text>
<text x="74.8" y="157.7">HYD MOTOR</text>
<text x="113.6" y="157.7">HYD MOTOR</text>
<text x="154.2" y="157.7">HYD MOTOR</text>
<text x="195.8" y="157.7">HYD MOTOR</text>
</g>
<g font-size="5.7" fill="#6eddc1">
<text x="36" y="144.6">A2</text>
<text x="74.8" y="144.6">A2</text>
<text x="113.6" y="144.6">A2</text>
<text x="154.2" y="144.6">A2</text>
<text x="195.8" y="144.6">A2</text>
</g>
<g font-size="5.3">
<text x="43" y="69.5">OL1B</text>
<text x="81.8" y="69.5">OL2</text>
<text x="120.6" y="69.5">OL3</text>
<text x="161.2" y="69.5">OL4</text>
<text x="202.5" y="69.5">OLR5</text>
<text x="43" y="91.7">PB1E</text>
<text x="81.8" y="91.7">PB2</text>
<text x="120.6" y="91.7">PB3</text>
<text x="161.2" y="91.7">PB4</text>
<text x="202.8" y="91.7">PB5</text>
<text x="43" y="97.4">STOP</text>
<text x="81.8" y="97.4">STOP</text>
<text x="120.6" y="97.4">STOP</text>
<text x="161.2" y="97.4">STOP</text>
<text x="202.5" y="97.4">STOP</text>
<text x="120.6" y="108.3">PB1E4</text>
<text x="161.2" y="108.3">PB1E5</text>
<text x="202.8" y="108.3">PB1E6</text>
<text x="45.9" y="139.7">M1A</text>
<text x="84.7" y="139.7">M2</text>
<text x="123.5" y="139.7">M3</text>
<text x="164" y="139.7">M4</text>
<text x="205.7" y="139.7">M5</text>
<text x="36" y="167.9">NO</text>
<text x="74.8" y="167.9">NO</text>
<text x="113.6" y="167.9">NO</text>
<text x="154.2" y="167.9">NO</text>
<text x="195.8" y="167.9">NO</text>
<text x="36" y="171.4">NC</text>
<text x="74.8" y="171.4">NC</text>
<text x="113.6" y="171.4">NC</text>
<text x="154.2" y="171.4">NC</text>
<text x="195.8" y="171.4">NC</text>
</g>
<text font-size="5.3" fill="#00b8b8" x="43" y="108.3">PB1E2</text>
<g font-size="5.3" fill="#ff3f00">
<text x="52.2" y="112.2">14</text>
<text x="91" y="112.2">14</text>
<text x="129.8" y="112.2">14</text>
<text x="170.4" y="112.2">14</text>
<text x="212" y="112.2">14</text>
</g>
<g font-size="5.3" fill="#6eddc1">
<text x="36.7" y="135.5">A1</text>
<text x="75.5" y="135.5">A1</text>
<text x="114.3" y="135.5">A1</text>
<text x="154.9" y="135.5">A1</text>
<text x="196.5" y="135.5">A1</text>
</g>
<text font-size="4.4" fill="#f00" x="248" y="185.2">OF</text>
<text font-size="3.1" fill="#f00" x="257.2" y="155.6">BY</text>
</svg>
